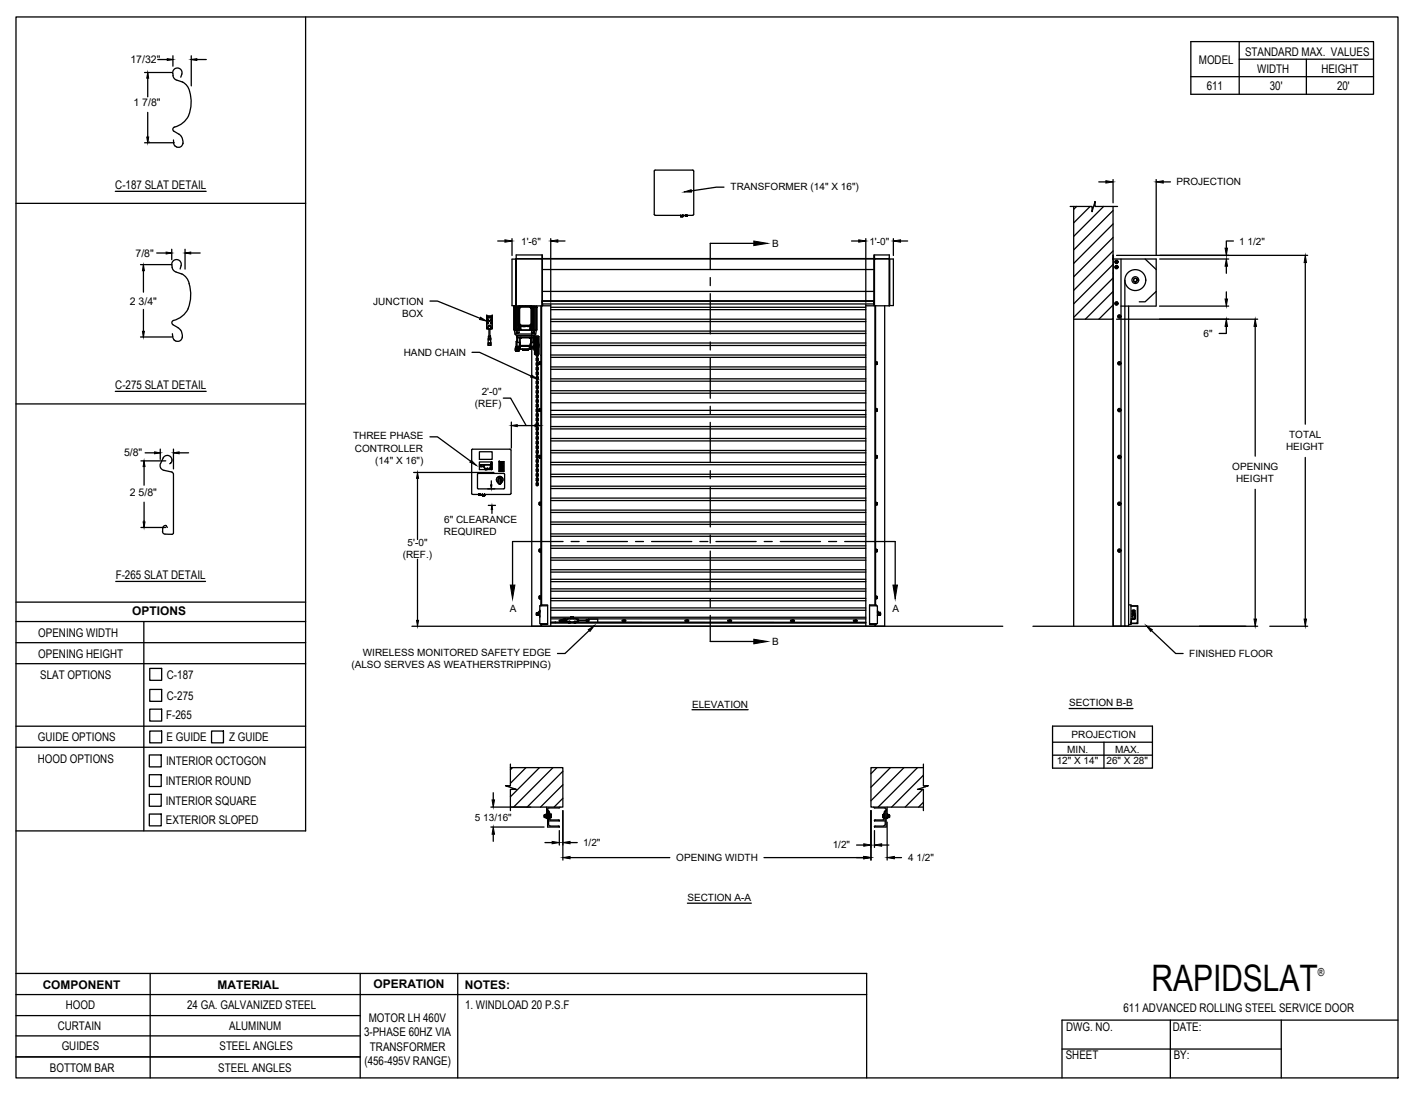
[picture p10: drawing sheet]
<svg xmlns="http://www.w3.org/2000/svg" width="279mm" height="216mm" viewBox="0 0 279 216" stroke-linecap="round" stroke-linejoin="round" font-family="sans-serif">
<!-- layer: MOTOR LH -->
<g fill="none" stroke="#000" stroke-width=".25">
<path d="M216.1 39.8h-.1M101.7 51.1v9.2M101.8 51.1h-.8v9.2h.8M101.9 51.1h4.8M106.9 51v.1M107 51v-.7h-5.1v10.1h5.1v-9.3M107 59.5h.1M107 59.3h65.6M107 51l-.3 .1M107 50.3v.7h65.4v-.7M107 59.7h.1M107 59.9h.1"/>
<path d="M107 59.6h.1M107 59.5h65.4M107 51.1v9.1M107 53.2h65.4M107 57.5h65.4M107.1 60v.3M108.7 60v63.6M129.3 42.5l-.2-.2v-8.5l.2-.2h7.5l.1 8.7-.2 .2M129.3 42.5h7.4M134.3 42.7h.4h-.4M134.3 42.7h.4M134.3 42.7h.1"/>
<path d="M134.3 42.5v.3h.4v-.3M134.7 42.7h.1M134.7 42.6l-.4 .1M135.3 42.6h.2h-.2M135.3 42.7h.2h-.2M135.3 42.6h.2M135.3 42.7h.2M135.3 42.6h.1M135.3 42.7h.1M135.3 42.5v.2M135.5 42.6h.1M135.5 42.7h.1"/>
<path d="M135.5 42.5v.2M170.8 60v63.6M172.4 51l3.1 .1v9.2M172.4 51.1h-70.6M172.4 51.1h.2v9.2M172.4 51.1v8.9h-65.4M172.4 59.8h.1M172.4 59.6h.1M172.4 59.3v1M172.6 51v-.7h2.9v10M172.6 51.1h3.7v9.2h-.8M172.6 59.5v.7"/>
<path d="M172.6 51v.1M172.8 51v.1M175.5 51.1h.1M175.6 51.1v9.2M211.2 40.7h4.3v1.1l.6-2v.9h4.4M211.9 40.7v82.9M212.4 40.7l-.5 .6M215.1 40.7l-3.2 3.3M217.8 40.7l-5.9 6M219.6 50.4h.1M219.6 53.9h.1M219.6 51.2h.1"/>
<path d="M219.6 41.6l-7.7 7.7M219.6 44.2l-7.7 7.8M219.6 46.9l-7.7 7.7M219.6 49.5l-7.7 7.8M219.6 52.2l-7.7 7.8M219.6 54.9l-7.7 7.7M219.6 57.5l-5.4 5.5M219.6 40.7v82.9M219.6 51.1h.1M219.7 51.1l-.1-.7v.8M219.7 50.4v.7M220.3 52.5l.2 .1z"/>
<path d="M220.3 52.9l.2-.1zM220.3 52.5l-.2 .1v.2l.2 .1M220.3 51.5l.2 .1zM220.3 51.9l.2-.1zM220.3 51.5l-.2 .1v.2l.2 .1M220.3 59.7l.2 .1zM220.3 59.7l-.2 .1v.2l.2 .1M220.4 59.7l-.3 .1 .1 .3 .3-.1-.1-.3M220.4 51.5l-.3 .1 .1 .3 .3-.1-.1-.3M220.4 52.5l-.3 .1 .1 .3 .3-.1-.1-.3M220.4 51.5h.1M220.4 52.5h.1"/>
<path d="M220.4 59.7h.1M220.5 52.6h.1M220.5 52.6v.2v-.1M220.5 52.8h.1M220.5 51.6h.1M220.5 51.6v.2v-.1M220.5 51.8h.1M220.5 59.8h.1M220.5 59.8v.2v-.1M221.2 51.1v72.4M222 55.3v68.3M224 55.6l.2-.1v.2h-.2z"/>
<path d="M224.4 55.2h.1M224.4 55.2v.1M224.4 55.2a.36 .36 0 0 0-.7-.1 .36 .36 0 0 0 .3 .5 .37 .37 0 0 1-.3-.5 .37 .37 0 0 1 .6-.1 .37 .37 0 0 1-.1 .6l.2-.3M224.4 55.3h.1M226 51.1l2.1 2.1M228.1 57.5l-2.1 2.1h-1.2M96 62.4v2.4l.3 .1M96.1 62.4h.1M96.1 64.7h.1M96.1 62.4h1M96.1 62.4l-.1 2.3M96.1 64.7v.2"/>
<path d="M96.1 64.8h.2l-.2 .1M96.2 62.6l.1 .1zM96.2 63.7h.1M96.2 63.8h.1M96.2 63.2h.1M96.2 62.6h.1M96.2 62.7h.1M96.3 63.8h.1M96.3 63.7h.1M96.3 63.2h.1M96.3 62.6h.1M96.3 62.7h.1"/>
<path d="M96.3 67.8h.5M96.3 62.6v.1M96.3 68.1h.1M96.3 67.7v.4h.5M96.3 68.1h.5M96.3 67.7h.5M96.3 67.1h.5M96.3 64.7v.2M96.3 67.1v.6M96.3 66.8v.2M96.4 66.8h.4M96.4 66.5h.2"/>
<path d="M96.4 66.5v.3M96.4 66.5h.1M96.4 64.9h.3M96.4 64.9h.1M96.5 64.9v1.6M96.5 64.2l-.2 .2M96.5 64.2h.2M96.6 66.5h.2M96.7 64.2l.1 .2M96.7 64.9v1.6M96.7 64.9h.1M96.8 66.5h.1"/>
<path d="M96.8 66.5v.3M96.8 66.8v.2M96.8 68.1h.1M96.8 67.7h.1M96.8 66.8h.1M96.8 67.1h.1M96.8 67.1v.6M96.8 67.7v.1M96.8 67.8h.1M96.8 64.9h.1M96.8 64.7v.2h-.5M96.8 64.4h.1"/>
<path d="M96.8 64.4h-.5v.3h-.2M96.8 64.4v.3M96.8 67.8v.3M96.8 64.7h.3M96.9 64.8h.2zM96.9 63.7h.1M96.9 63.8h.1M96.9 63.2h.1M96.9 62.6h.1M96.9 62.7h.1M97 63.8h.1M97 63.7h.1"/>
<path d="M97 63.2h.1M97 62.6h.1M97 62.7h.1M97.1 64.7h.1M97.1 62.4h.1M97.1 62.4v2.4l-.3 .1M97.1 62.4v2.3M101.4 60.7h.1M101.5 60.7h.1M101.5 65.1l.1 .8M101.5 65.2h.5M101.5 60.7v4.4"/>
<path d="M101.5 60.6h.1M101.5 60.6h.3M101.5 60.6l-.1 .1M101.6 60.3l-.1 .3M101.6 65.9h4.1M101.6 65.9l.3 .3M101.7 60.7h-.3h.3M101.7 69.2h.1M101.7 68.6h.1M101.7 68.6h.2zM101.7 69.1h.1M101.7 68.9l.2-.1v.1z"/>
<path d="M101.7 69.1l.6 .1M101.7 68.8h.1M101.7 68.8l-.1 .1 .1 .2M101.7 68.7v.1M101.7 60.7v4.4M101.7 65.1h.3M101.8 60.7h-.4v4.4h.3M101.8 68.5v.1M101.8 60.3h.1M101.8 60.3v-9.2v9.2M101.8 68.7h.1M101.8 68.7v.1"/>
<path d="M101.8 69.2h.5M101.8 68.6h.1M101.8 68.7h-.1M101.8 68.7l.1 .1M101.8 68.8h.1M101.8 68.6v.1M101.8 60.4v.2h.6M101.9 60.3h.1M101.9 69l.1 .1M101.9 68.5h.1M101.9 69v.2l-.2-.1 .2-.1M101.9 68.8l-.2 .3"/>
<path d="M101.9 68.8h.1M101.9 69.2h.1M101.9 68.7v.3M101.9 65.2h.5l.1 .5h-.6zM101.9 68.9l-.1 .1M101.9 68.6h-.1M101.9 66.2h3.5M101.9 66.2v.1h3.5v-.1M101.9 67.4v1M101.9 65.7h.1M101.9 65.7h.3M102 69.2h.1"/>
<path d="M102 65.7h.1M102 65.7h.2M102 69.2h-.1h.1M102 60.7h-.5v4.4M102 60.6v4.6h-.1M102 67.4h-.1v1.3M102 67.3v.1M102 66.5h.1M102 66.4v-.1v.2M102 66.4h.1M102 66.3v1M102 69h.1"/>
<path d="M102 69v-.5v.6M102 68.5l-.1-.1v.7M102 67.4v1M102 67.4l.1-.8h3.2l.1 .9M102 67.4l.1 .1 .5 .1M102 68.6h.1M102 68.9h.1M102 67.4h.1M102 69v.1M102 60.4v.2M102 65.7v.1M102 68.7h.1"/>
<path d="M102 68.4h.5M102 66.7h.5M102 68.3h.5M102 68.9v-.2l.1 .3M102 68.9v.1M102 69.2h.2M102 69.2h.2zM102 69.2h.3M102 60.7v4.4M102 65.2v.5M102.1 68.9v.1M102.1 69.2h.1"/>
<path d="M102.1 69.2h.1zM102.1 69h-.1M102.1 69h.1M102.1 68.6l.1 .5M102.1 68.7v.3M102.1 65.2h3.1M102.1 60.6v.1M102.1 65.1v.1M102.1 66.6v.1M102.1 69l.1 .1M102.1 68.4v.3M102.1 65.7v.1"/>
<path d="M102.1 68.4v.2M102.2 66.7v.8M102.2 69.2h.1M102.2 69.2h-.2h.2M102.2 68.4v.4zM102.2 65.7h.1M102.2 68.4h-.1M102.2 69.2h-.1h.1M102.2 68.8v.3M102.2 69h.4M102.3 69.2h.1M102.3 69h.1"/>
<path d="M102.3 69l.1 .1-.1 .1zM102.3 60.7h.1M102.3 65h.1M102.3 60.7h-.3v4.4h.3M102.3 61.6v.2M102.3 62.6v.2M102.3 63.2v.4M102.3 63.9v1.2M102.3 69h-.1M102.3 61.8v.9M102.3 61.8h.1M102.3 62.6h.1"/>
<path d="M102.3 62.8v.5M102.3 60.9v.7M102.3 60.9h.1M102.3 61.6h.1M102.3 63.5v.5M102.3 63.5h.1M102.3 64h.1M102.3 61.8v.8M102.3 60.7v.2M102.3 64.2l.2 .2M102.3 64.3v.8M102.4 69.1h.1"/>
<path d="M102.4 64l.1 .1zM102.4 60.8v3.2M102.4 69.1l-.1 .1M102.4 60.5h2.5v3.8h-2.5zM102.4 60.4h.1M102.4 60.7l.1 .1zM102.4 69v.1M102.5 69.2h-.1M102.5 64l.2 .2M102.5 68.6h-.3M102.5 68.7l.1 .1M102.5 67.7h.1"/>
<path d="M102.5 68.7h.1M102.5 66.7h.1M102.5 69l-.1 .1M102.5 67.7v.6M102.5 66.6v.1M102.5 66.7h.3M102.5 60.4l-.2 .2 .1 3.6M102.5 68.3l.1 .5M102.5 68.8h.1M102.5 60.8l.2-.2h1.9l.2 .2v3.2l-.2 .2h-1.9l-.2-.2zM102.5 64.1l.2 .1M102.5 64.3v.1"/>
<path d="M102.5 65l-.2 .1M102.5 65h.1M102.6 67.7v1.1M102.6 64.4v.7h.1v-.7M102.6 67.7h.1M102.6 67.7h-.1M102.6 66.7v.9M102.6 69h.1M102.6 66.7h.2M102.6 68.3v.5M102.6 68.2h.1M102.6 68.2v.6"/>
<path d="M102.6 68.8h.1M102.6 68.8v.2M102.6 60.6l-.1 .1M102.6 64.2h.1M102.6 67.7v1.3M102.6 66.7h.1M102.6 66.7v1.5M102.6 68.8l.1 .1h1.9M102.6 67.6l-.1 .1v1h-.3M102.6 60.5l.1 .1zM102.7 68.9h1.9M102.7 65h.1"/>
<path d="M102.7 64.2h.1M102.7 64.3h1.9M102.7 60.5h1.9M102.7 66.7h.1M102.8 64.4v.7h1.7v-.7M102.8 66.7h.1M102.8 66.7h1.7M102.8 66.6v.1M103 64.4h.8h-.8M103 68.9l.1 .1M103 60.4h.1M103.1 68.9h1.1"/>
<path d="M103.1 68.9v.2M103.1 69.1h.1M103.1 69.1h1.1M103.7 60.4h.1M103.9 64.4h.6h-.6M104.2 69.1h.1M104.2 68.9v.2M104.3 68.9l-.1 .1M104.5 66.7h.1M104.5 66.6v.1M104.5 66.7h.3M104.6 66.7h.1"/>
<path d="M104.6 68.3h.1M104.6 68.3a.25 .25 0 0 0-.2 .3 .25 .25 0 0 0 .2 .2v.1M104.6 68.3v.1M104.6 68.3v-.1h-2v.1h2M104.6 68.7h.6M104.6 68.7h.1M104.6 60.5v.1M104.6 68.9h.1M104.6 68.7l.1 .2M104.6 60.5h-1.9l-.2 .2v3.3M104.6 60.5l.1 .1M104.6 64.2v.1l.1-.1"/>
<path d="M104.6 68.6v.1M104.6 60.6h.1M104.6 64.2h.1M104.6 68.4h.1M104.6 68.2v.1M104.6 65h.1M104.6 68.4l-.1 .2 .1 .1M104.6 60.6l.2 .1M104.7 68.9h.7M104.7 67.6l-.1 .6M104.7 60.6l.1 .1M104.7 66.7h.1"/>
<path d="M104.7 66.7v.9M104.8 65h.1M104.8 60.7v.1M104.8 64.1l-.2 .1M104.8 60.4l.2 .2M104.8 60.7l.1 .1h-.1M104.8 64l.1 .1zM104.8 64.1l-.1 .1M104.8 60.4l-2.3 .1M104.8 64.3l-2.3 .1M104.8 60.4v.1M104.8 60.7h.1"/>
<path d="M104.8 66.7h-.1M104.8 66.6v.1M104.8 66.7h.5M104.8 64v.1M104.9 60.8v3.2M104.9 60.3v63.3M104.9 60.6l.1 3.6M104.9 64.2h.1M105 65.2h.3v.5h.2l-.1-.5M105 64.2l-.2 .2v.7h-.1v-.7M105 60.6h.1M105 60.7v4.4l-.2-.1"/>
<path d="M105 64.3v.8M105 65h.1M105.1 65.7h.1M105.2 65.7h.1M105.2 65.7h.2M105.2 66.6v.9h.1M105.2 67.6h-.5M105.2 60.6v.1M105.2 65.1v.1M105.2 68.4v.1M105.2 65.2h-.2l-.1 .5h.5M105.2 65.2h.3"/>
<path d="M105.2 68.4v.2M105.2 68.3l-.6 .1M105.2 68.6h-.6M105.2 68.5v.1M105.2 68.6h.1M105.2 68.6v.1M105.2 68.5h.1M105.2 68.5v.2M105.3 68.5h.1M105.3 60.7v4.4M105.3 60.4v.2h-.3M105.3 68.6h.1"/>
<path d="M105.3 60.7v4.4l-.3-.1M105.3 68.5v.1M105.3 65.7v.1M105.3 68.4v.2M105.3 68.4h-.7M105.3 66.3v.9M105.3 60.6v4.6M105.3 65.2h.5M105.3 65.2h.1M105.4 67.5l-.1 .9M105.4 67.5l-.7 .1M105.4 65.7h.1"/>
<path d="M105.4 67.6h.1M105.4 67.5h.1M105.4 67.5l.1 1.7M105.4 68.8h.1M105.4 67.4v1.5l-.1-.3M105.5 66.7h.1v2.9h-.1zM105.5 69.6l.1 .4M105.5 68.8h-.1M105.5 67.1l-.1 .4M105.5 69.7l.1 .3M105.5 60.6h.3M105.5 60.4v.2h-.2"/>
<path d="M105.6 60.7v4.4M105.6 68.5v1.1M105.6 68.1h.1M105.6 68.1v1.5M105.6 67.8l.1-1.1-.1 1.4M105.6 66.3l-.1 .4M105.6 66.3l.7 .1M105.6 66.7h.1M105.6 70h.2M105.6 66.3l-.1 .3M105.6 69.6l.1 .1M105.6 69.6v.2h.1"/>
<path d="M105.7 66.6l.1-.1v3.3M105.7 66.7h.1M105.7 69.6h.1M105.7 69.6v.1M105.7 66.6v3M105.7 68.3v.1M105.7 67.6v-.1v.2M105.7 68.9v.3v-.2M105.7 68.5h.1M105.7 68.2h.1M105.7 69.7h.1M105.7 69v.3"/>
<path d="M105.7 68h.1M105.7 67h.1M105.7 69.3h.1M105.7 66.6v.1M105.7 66.5l-.1 .2M105.7 66.6h.1M105.7 69.7l.1 .1M105.7 66.6v3.1M105.7 66.5v.2M105.7 67v.3zM105.7 65.9l-.3 .3M105.7 66.5v3.2"/>
<path d="M105.7 66.5v3.3M105.8 60.7h.1M105.8 66.5l.1 .4M105.8 68.5h.1M105.8 68.7h.1M105.8 69.6h.1M105.8 60.4v.2M105.8 68.3l.1 .2M105.8 73.8l.1 .2M105.8 69.8h.1M105.8 66.5h.1M105.8 69.9l.1 .4"/>
<path d="M105.8 68.9l.1 .5M105.8 74.5l.1 .4M105.8 75.4l.1 .4M105.8 60.6v4.6M105.8 65.2l-.1 .7M105.9 60.7v4.4M105.9 69.7h.1M105.9 68.3v.1M105.9 73.8v.1M105.9 74.5h.2M105.9 69.5v.2M105.9 68.9v.4"/>
<path d="M105.9 74.5v.3M105.9 75.4v.3M105.9 70h.2M105.9 69.4v.1M105.9 70.7v.4M105.9 69.8v.4M105.9 68.9h.1M105.9 67.9v.4M105.9 67l.1 1v-1M105.9 71.6v.5M105.9 72.5l.1 1.1v-1.1M105.9 73.5v.3"/>
<path d="M105.9 75.3h.1M105.9 76.2v.4M105.9 77.1v.4M105.9 78v.4M105.9 78.9v.5M105.9 79.8l.1 1.1v-1.1M105.9 70.6l-.1 .5 .1 .2M105.9 69.7l-.1 .2M105.9 68.7l-.1 .2M105.9 67.8l-.1 .5M105.9 66.9l-.1 .2 .1 .5M105.9 71.5l-.1 .5 .1 .2"/>
<path d="M105.9 72.4l-.1 .5 .1 .2M105.9 73.4l-.1 .4M105.9 74.3l-.1 .2M105.9 75.1l-.1 .2M105.9 76.1l-.1 .4 .1 .2M105.9 77l-.1 .5 .1 .2M105.9 77.9l-.1 .5 .1 .2M105.9 78.8l-.1 .5 .1 .2M105.9 79.7l-.1 .5 .2 .2 .2-.2v-.3l-.2-.2M105.9 69.5h.1M105.9 70.7h.1M105.9 70.2h.1"/>
<path d="M105.9 69.2h.1M105.9 67.4h.1M105.9 72.9h.1M105.9 75.7h.1M105.9 78.1h.1M106 68.3h.1l-.1 .7zM106 66.7l.1 .1-.1 .3zM106 71.1h.1l-.1 .6zM106 72h.1l-.1 .6zM106 74.7h.1l-.1 .7zM106 76.5l.1 .1-.1 .6zM106 78.4h.1l-.1 .6z"/>
<path d="M106 79.3h.1l-.1 .6zM106 60.7h-1M106 60.7h-.2h.2M106 60.7h.1M106 66.9h.1M106 69.3v.6l.1-.6M106 74.4v-.6l.1 .6M106 75.7v.6l.1-.6M106 78.1v-.7l.1 .7M106 60.7v4.4h-.7M106 70.2v.6M106 69v.2"/>
<path d="M106 67.1v.3M106 68.1v.2M106 70.6l.2 .2-.2 .5M106 69.7l.2 .2M106 68.7l.2 .2M106 67.8l.2 .5M106 66.9l.2 .5-.2 .2M106 71.5l.2 .2-.2 .5M106 72.4l.2 .2-.2 .5M106 73.4l.2 .4M106 74.3l.2 .2M106 75.1l.2 .2"/>
<path d="M106 76.1l.2 .2-.2 .4M106 77l.2 .2-.2 .5M106 77.9l.2 .2-.2 .5M106 78.8l.2 .2-.2 .5M106 70.7v.4M106 69.8v.4M106 68.9h.1M106 67.9l.1 .4M106 71.6v.5M106 73.5l.1 .3M106 75.3h.1M106 76.2v.4"/>
<path d="M106 77.1v.4M106 78v.4M106 78.9v.5M106.1 69.4v.1M106.1 66.9h.1M106.1 69.4h.1M106.1 70.2v.6M106.1 69.5h.1M106.1 69.5v.2M106.1 68.3l-.1 .1M106.1 73.8l-.1 .1M106.1 68.9l-.1 .4"/>
<path d="M106.1 74.5l-.1 .3M106.1 75.4l-.1 .3M106.1 69.7h.1M106.2 68.3l-.2 .2M106.2 73.8l-.2 .2M106.2 69.9h.1M106.2 69.8h.1M106.2 66.5l-.1 .4M106.2 66.5h.1M106.2 69.9l-.2 .4M106.2 68.9l-.2 .5M106.2 74.5l-.2 .4"/>
<path d="M106.2 75.4l-.2 .4M106.3 66.4l-.1 3.5M106.3 66.4v3.5M106.3 66.4h.1M106.3 67.7v.4v-.2M106.3 68.4v-.2v.4M106.4 71.8h.1M106.4 71.5h.1M106.4 71.5v.1M106.4 71.5h.3v-.1h-.3v.4M106.4 71.8h.3v.1h-.3zM106.4 71.4v.5"/>
<path d="M106.7 71.5v.3M106.7 71.4h.1M106.7 71.9h.1M106.7 70.1h.1M106.7 60.4v59.1M106.9 60.4v59M107 60.3h1.7M107 60.1h.1M108.7 63h62.1M108.7 79.5h62.1M108.7 77.1h62.1M108.7 77.6h62.1"/>
<path d="M108.7 74.8h62.1M108.7 75.2h62.1M108.7 72.4h62.1M108.7 72.9h62.1M108.7 70.1h62.1M108.7 70.5h62.1M108.7 67.7h62.1M108.7 68.2h62.1M108.7 65.3h62.1M108.7 65.8h62.1M108.7 63.5h62.1M108.7 60.6h62.1"/>
<path d="M108.7 61.1h62.1M170.8 60.3h4.7M172.4 60h.1M172.6 60.3v59.1M172.8 71.3v.7M172.8 60.3v59.1M172.8 71.8h.1M172.8 71.5v.4h.2M172.8 71.5l.2-.1 .1 .4M172.8 71.9h.1M172.8 71.8l.2 .1M172.8 71.5h.2l.1 .3"/>
<path d="M172.8 71.4v.1M173 71.4l.1 .5M173.1 71.9h-.1M173.1 71.8h.1M174.6 60.3v63.3M211.9 63h7.7M219.6 60.2l-2.8 2.8M219.6 62.8l-.1 .2M220.3 60.1l.2-.1zM220.5 60h.1M220.9 71.5l.2 .1zM220.9 71.9l.2-.1z"/>
<path d="M220.9 71.5l-.2 .1v.2l.2 .1M221.1 71.6v.2v-.1M221.2 60.4h6.9M222.7 60.4v63.1h-3.1v-72.4h8.5v9.3M93 88.8l.2-.2 7.6 .1v8.7l-.2 .2h-7.4l-.2-.2M93.1 88.8v8.6M94.4 96.5h5M94.4 97.7h.1M94.4 97.7h.3h-.3M94.4 97.7h.3M94.4 97.6v.1l.3 .1v-.2M94.6 89.2h2.5v1.5h-2.5z"/>
<path d="M94.6 91.2h2.5v1.5h-2.5zM94.6 91.7h2.4M94.6 91.8h.2zM94.7 91.8h.1M94.7 97.7h.1M95.2 97.7h.1M95.2 97.8h.1M95.2 97.7h.4h-.4M95.2 97.8h.4h-.4M95.2 97.8h.4M95.2 97.6v.3h.4v-.3M95.2 97.7h.4"/>
<path d="M95.3 92l.1 .1zM95.5 91.8h1.2v.8h-1.1zM95.6 91.8h.1M95.6 97.7h.1M95.6 97.8h.1M95.7 92.6h.4M95.7 92.6h.1M95.7 92.6v.1M95.8 92.6h.1M95.8 92.7h.1M95.8 92.6v.1M95.9 92.7h.1"/>
<path d="M95.9 92.6h.1M95.9 92.6v.1M96 92.6h.1M96 92.6v.1M96.1 92.7h.1M96.1 92.6v.1M96.1 92.6h.1M96.1 92.6h-.4h.4M96.2 92.6h.1M96.3 92.6h.1M96.7 92.6h.1M96.8 91.5h.2"/>
<path d="M96.8 92.4h.2M96.8 92.4h.1M97 91.2v1.5M97 91.5h-.2M97 91.5h.1M97 92.4h.1M97 91.2v1.5v-1.5M98.3 95.2l.3 .4M98.3 95.2a.65 .65 0 0 1-.2-.9 .65 .65 0 0 1 1 0 .65 .65 0 0 1-.2 .9M98.3 94.8v.5M98.3 95.2l.3 .3M98.5 94.4l-.2 .4"/>
<path d="M98.5 94.3l-.2 .5M98.5 94.4h.1M98.5 94.4h.3v1h-.3zM98.5 91.1v1.9h.9M98.5 94.4h.2M98.5 91.1h.1M98.5 91.1h.9M98.6 95.5v.1M98.7 94.4h.1M98.8 94.4l.1 .4M98.8 94.4h-.3M98.8 94.2h-.3"/>
<path d="M98.8 94.4h.1M98.8 94.3v.1M98.8 92.7h.1M98.9 92.1h.1M98.8 91.5h.1M98.8 91.4h.1M98.8 92.6v.1M98.8 91.4v.1M98.9 92v.1M98.9 92h.1M98.9 92.7h.1M98.9 92.6l-.1 .1"/>
<path d="M98.9 92.6v.1M98.9 95.2l-.3 .3M98.9 91.5h.1M98.9 91.4h.1M98.9 92.7h-.1M98.9 91.4v.1M98.9 95.2l-.3 .4M99 92.7h.1M99 94.8v.5M99 91.5h.1M99 91.4v.1M99 92.1h.1"/>
<path d="M99.1 91.5h.1M99 91.4h.1M99 92v.1M99.4 91.1h.1M99.4 91.1v1.9M99.4 93.4l.2 .2-.1 2.7-.1 .2M99.4 93.4l-5.1 .1-.1 2.8 .2 .2M105.8 81.1l.1 .2M105.8 83.8l.1 .2M105.8 85.7l.1 .1M105.8 92l.1 .2M105.8 81.8l.1 .4"/>
<path d="M105.8 82.7l.1 .4M105.8 84.5l.1 .4M105.8 90l.1 .4M105.8 90.8l.1 .5M105.8 92.7v.2l.2 .2h.1l.1-.4M105.9 81.1v.1M105.9 83.8v.1M105.9 84.5h.2M105.9 85.7h.1M105.9 92v.1M105.9 92.7h.2M105.9 81.8v.3"/>
<path d="M105.9 82.7v.3M105.9 84.5l.1 .9 .1-.9M105.9 90v.3M105.9 90.8v.4M105.9 92.7v.3M105.9 80.8v.3M105.9 81.7v.1M105.9 82.6h.1M105.9 83.5v.3M105.9 85.3v.4M105.9 86.6v-.4h.1v.4M105.9 87.1v.5"/>
<path d="M105.9 88.1v.4M105.9 89v.4M105.9 89.9h.1M105.9 90.8h.1M105.9 91.7v.3M105.9 93.9v-.4h.1v.4M105.9 94.4v.4M105.9 95.3l.1 .5v-.5M105.9 80.7l-.1 .4M105.9 81.6l-.1 .2M105.9 82.5l-.1 .1M105.9 83.4l-.1 .4"/>
<path d="M105.9 84.3l-.1 .2M105.9 85.2l-.1 .5M105.9 86.1l-.1 .5 .2 .2 .2-.2v-.3l-.2-.2M105.9 87l-.1 .5 .1 .2M105.9 87.9l-.1 .5 .1 .2M105.9 88.8l-.1 .5 .1 .2M105.9 89.8l-.1 .1M105.9 90.6l-.1 .2M105.9 91.6l-.1 .4M105.9 92.5l-.1 .2M105.9 93.4l-.1 .5 .1 .2M105.9 94.3l-.1 .5 .1 .2"/>
<path d="M105.9 95.2l-.1 .5 .2 .2 .2-.2v-.3l-.2-.2M105.9 80.2h.1M105.9 83.5h.1M105.9 82.9h.1M105.9 84.8h.1M105.9 87.2h.1M105.9 86.6h.1M105.9 91.7h.1M105.9 91.1h.1M105.9 93h.1M105.9 95.4h.1M106 81.1l.1 .1-.1 .6z"/>
<path d="M106 82h.1l-.1 .7zM106 87.5h.1l-.1 .6zM106 88.4h.1l-.1 .6zM106 89.3h.1l-.1 .7zM106 90.2h.1l-.1 .7zM106 93.8l.1 .1-.1 .6zM106 84.4v-.6l.1 .6M106 86.3v-.7l.1 .7M106 92.6v-.6l.1 .6M106 95.4v-.7l.1 .7M106 83v.5M106 86.6v.6"/>
<path d="M106 91.1v.6M106 93v.6M106 83.1h.1M106 80.7l.2 .4M106 81.6l.2 .2M106 82.5l.2 .1M106 83.4l.2 .4M106 84.3l.2 .2M106 85.2l.2 .5M106 87l.2 .2-.2 .5M106 87.9l.2 .2-.2 .5M106 88.8l.2 .2-.2 .5"/>
<path d="M106 89.8l.2 .1M106 90.6l.2 .2M106 91.6l.2 .4M106 92.5l.2 .2M106 93.4l.2 .2-.2 .5M106 94.3l.2 .2-.2 .5M106 80.8l.1 .3M106 81.7l.1 .1M106 82.6h.1M106 83.5l.1 .3M106 85.3l.1 .4M106 87.1v.5"/>
<path d="M106 88.1v.4M106 89v.4M106 89.9h.1M106 90.8h.1M106 91.7l.1 .3M106 94.4v.4M106.1 83v.5M106.1 86.6v.6M106.1 91.1v.6M106.1 93v.6M106.1 81.1l-.1 .1M106.1 83.8l-.1 .1"/>
<path d="M106.1 85.7h-.1M106.1 92l-.1 .1M106.1 81.8l-.1 .3M106.1 82.7l-.1 .3M106.1 90l-.1 .3M106.1 90.8l-.1 .4M106.1 92.7l-.1 .3M106.2 81.1l-.2 .2M106.2 83.8l-.2 .2M106.2 85.7l-.2 .1M106.2 92l-.2 .2M106.2 81.8l-.2 .4"/>
<path d="M106.2 82.7l-.2 .4M106.2 84.5l-.2 .4M106.2 90l-.2 .4M106.2 90.8l-.2 .5M106.4 90.3h.1M106.4 90h.1M106.4 99.5h.1M106.4 99.3h.1M106.4 81h.1M106.4 80.8h.1M106.4 90.4h.3M106.4 90v.1"/>
<path d="M106.4 90.4h.1M106.4 99.3h.3v.2h-.3zM106.4 99.3v-.2h.3v.2M106.4 99.5v.2h.3M106.4 81h.3v.2h-.3zM106.4 80.6h.3v.2h-.3zM106.4 80.8v.2M106.4 90h.3v-.1h-.3v.5M106.4 90.3h.3v.1M106.4 99.1v.6M106.4 80.6v.6M106.4 89.9v.5"/>
<path d="M106.7 99.5v.2M106.7 80.8v.2M106.7 90v.3M106.7 99.1v.1M106.7 80.6v.1M106.7 89.9h.1M106.7 99.1h.1M106.7 99.7h.1M106.7 80.6h.1M106.7 81.2h.1M106.7 90.4h.1M106.7 99.6v.1"/>
<path d="M106.7 81.1v.1M108.7 98.3h62.1M108.7 98.8h62.1M108.7 95.9h62.1M108.7 96.4h62.1M108.7 93.6h62.1M108.7 94.1h62.1M108.7 91.2h62.1M108.7 91.7h62.1M108.7 88.9h62.1M108.7 89.4h62.1M108.7 86.5h62.1"/>
<path d="M108.7 87h62.1M108.7 84.2h62.1M108.7 84.6h62.1M108.7 81.8h62.1M108.7 82.3h62.1M108.7 81h62.1M172.8 99.1v.6M172.8 80.6v.6M172.8 89.8v.7M172.8 99.5h.1M172.8 99.6h.2M172.8 90.3h.1"/>
<path d="M172.8 90v.3M172.8 90.3l.2 .1M172.8 90l.2-.1 .1 .4M172.8 81h.1M172.8 81.1h.2M172.8 99.6h.1M172.8 90.4h.1M172.8 81.1h.1M172.8 99.5l.2 .1M172.8 99.3h.2l.1 .2M172.8 90h.2v.3M172.8 81l.2 .1"/>
<path d="M172.8 80.8h.2l.1 .2M172.8 99.2h.1M172.8 89.9v.1M172.8 80.7h.1M173 89.9l.1 .5M173 99.2h.1M173 80.7h.1M173.1 80.7l-.1 .4M173.1 99.2l-.1 .4M173.1 90.4h-.1M173.1 90.3h.1M173.1 99.5l-.1-.3h-.2v.4"/>
<path d="M173.1 81l-.1-.3h-.2v.4M173.1 99.5h.1M173.1 81h.1M220.9 90l.2 .1zM220.9 90.4l.2-.1zM220.9 90l-.2 .1v.2l.2 .1M220.9 99.2l.2 .1zM220.9 99.7l.2-.2zM220.9 99.2l-.2 .1v.2l.2 .2M220.9 80.7l.2 .1zM220.9 81.2l.2-.1zM220.9 80.7l-.2 .1v.3l.2 .1"/>
<path d="M221.1 90.1v.2v-.1M221.1 99.3v.2v-.1M221.1 80.8v.3v-.2M106.4 108.8h.1M106.4 118h.1M106.4 117.8h.1M106.4 108.5h.1M106.4 117.7v.3M106.4 117.7h.3l-.3 .1M106.4 108.9h.3M106.4 108.5v.1M106.4 117.7v.5"/>
<path d="M106.4 108.9h.1M106.4 118h.3v.2h-.3zM106.4 108.4h.3v.1h-.3zM106.4 108.5v.4M106.4 108.8h.3v.1M106.4 117.6v.1M106.4 108.4v.5M106.7 117.8v.2M106.7 108.5v.3M106.7 117.6v.1M106.7 108.4h.1M106.7 108.9h.1"/>
<path d="M106.7 117.6h.1M106.7 118.2h.1M106.7 118.1v.1M106.8 119.5v-.1h1.3v3.8h-1.3v-.1M108.1 119.5h-1.6v3.6h1.6M108.7 120h62.1M108.7 118.1h62.1M108.7 118.6h62.1M108.7 116.2h62.1M108.7 116.7h62.1M108.7 114.3h62.1M108.7 114.8h62.1"/>
<path d="M108.7 112.4h62.1M108.7 112.9h62.1M108.7 110.1h62.1M108.7 110.6h62.1M108.7 107.7h62.1M108.7 108.2h62.1M108.7 105.4h62.1M108.7 105.8h62.1M108.7 103h62.1M108.7 103.5h62.1M108.7 100.7h62.1M108.7 101.1h62.1"/>
<path d="M171.6 119.5h1.5v3.6h-1.5M172.8 108.3v.7M172.8 117.6v.6M172.8 118h.1M172.8 118.1h.2M172.8 108.8h.1M172.8 108.5v.3M172.8 108.8l.2 .1M172.8 108.5l.2-.1 .1 .4M172.8 118.1h.1M172.8 108.9h.1M172.8 118l.2 .1"/>
<path d="M172.8 117.8h.2l.1 .2M172.8 108.5h.2v.3M172.8 117.7h.1M172.8 108.4v.1M172.9 119.5v-.1h-1.3v3.8h1.3v-.1M173 117.7h.1M173 108.4l.1 .5M173.1 117.7l-.1 .4M173.1 108.9h-.1M173.1 108.8h.1M173.1 118l-.1-.3h-.2v.4M173.1 118h.1"/>
<path d="M220.9 108.4l.2 .2zM220.9 108.9l.2-.1zM220.9 108.4l-.2 .2v.2l.2 .1M221.1 108.6v.2v-.1M222.7 119.4h.5v3.8h-.5M223.2 119.5h1.3v3.6h-1.3M223.2 119.6h1.2v3.4h-1.2M81.3 123.6h116.6M105.8 121v.3M105.8 121.3l.1 .1M105.9 120.9l-.1 .1M105.9 120.9h.1"/>
<path d="M105.9 121.2h.3M105.9 120.9h.3v.5h-.3zM106.2 121.3h.1M106.2 121h.1M106.2 121v.2M106.2 121v.3M106.2 121.2v.1M106.2 121.1v.2M106.2 121.2l.1 .1M106.2 121v.1M106.3 120.9h.1v.5h-.1zM106.3 121.2h.1"/>
<path d="M106.4 121h.1M106.4 121.4h.1M106.4 120.9l.1 .1M106.4 120.8h.1M106.4 120.8l-.1 .1M106.5 121v.1M106.5 120.6h-.1v.8h.1M106.5 121.3v.5M106.5 121.3h.1M106.5 120.6h.1M106.5 120.8h.1M106.5 120.5v.1"/>
<path d="M106.5 121.8h.1M106.5 120.6v.4M106.7 123.1v.5M106.9 123.2v.4M108.7 120.4h62.1M108.7 122.1h62.1M108.7 122.8h62.1M108.7 122.9h62.1M108.7 121.8h62.1M109.6 122.7v.2M110.6 122.4l-.3 .1 .3 .1M110.7 122.4h.2v.3l-.3-.2z"/>
<path d="M111 122.4h.1M111 122.4v.2M111.1 122.2v.5M111.1 122.2h.3v.5h-.3M111.1 122.7h.1M111.1 122.4h.3M111.1 122.2h.1M111.4 122.6h.1M111.4 122.3h.1M111.4 122.3v.3M111.4 122.3v.1M111.4 122.4v.2"/>
<path d="M111.4 122.4l.1 .2M111.4 122.3l.2 .1M111.4 122.6v-.3l.1 .3M111.5 122.2h.1v.5h-.1zM111.5 122.6h.1M111.6 122.7h.1M111.6 122.2v.5M111.6 122.3h.1M111.6 122.6h.1M111.7 122.7h.2M111.9 122.3l.3-.2a.33 .33 0 0 0-.4 .3 .33 .33 0 0 0 .4 .4 .33 .33 0 0 1-.4-.2 .33 .33 0 0 1 .1-.3zM111.9 122.2h-.3v.5"/>
<path d="M112.2 122.1h1.4M112.2 122.7l.3 .1M112.2 122.9h.1M112.2 122.7l.2 .1M112.2 122.6h.3M112.2 122.6h.1M112.2 122.7v.1M112.2 123h.1M112.4 122.6l.1 .1-.1-.1-.2 .1M112.4 122.9l-.2 .1 .3-.1M112.5 122.9h.1M112.5 122.9l-.1 .1"/>
<path d="M112.5 123h-.3M112.6 121.7v.4M112.6 121.7h.5l.1 .4M113.3 122.9h.1M113.3 122.7l.3-.1-.1 .2M113.3 122.6h.3M113.3 122.7l.3 .1M113.3 122.7v.1M113.3 123h.1M113.5 122.6l-.2 .1M113.5 122.9l-.2 .1 .3-.1M113.6 122.9h.1"/>
<path d="M113.6 122.9l-.1 .1M113.6 123h-.3M113.6 122.7h.1M113.6 122.1a.33 .33 0 0 1 .3 .3 .33 .33 0 0 1-.3 .4M113.6 122.1a.35 .35 0 0 1 .3 .3 .35 .35 0 0 1-.3 .4M113.8 122.2h.3v.5M114.1 122.7h-.3M114.1 122.3v.3M114.1 122.6h.1M114.1 122.7h.1M114.2 122.6h-.1M114.2 122.4h1.4"/>
<path d="M114.2 122.5h1.4M115.7 122.4l-.1 .1 .2-.1v.1l-.1-.1M115.7 122.4h.1M115.7 122.5h.1M115.8 122.4l.1 .2zM115.8 122.5h.1M115.8 122.4h.1M115.8 122.4v.2v-.2M115.9 122.4h.1M115.9 122.5h.1M115.9 122.4l.1 .2M116 122.3v.1"/>
<path d="M116 122.3v.3M116 122.3h.1M116 122.6h.1M116.1 122.4h.1M116.1 122.5h.1M116.1 122.3v.3v-.3M116.1 122.3v.3M116.1 122.8v-.6h1.8v.6M116.1 122.6h.1M116.1 122.3h.1M123 122.4l-.3 .1 .3 .1M123.1 122.4h.2v.3l-.3-.2z"/>
<path d="M123.4 122.4l.1 .1-.1 .1M135.4 122.4l-.3 .1 .3 .1M135.5 122.4h.2v.3l-.3-.2zM135.8 122.4l.1 .1-.1 .1M135.8 122.6h.1M143.9 122.4l-.3 .1 .2 .1M144 122.4l.2 .1-.1 .2-.2-.2zM144.2 122.4l.2 .1-.2 .1M144.2 122.6h.1M156.1 122.4l-.1 .1 .1 .1M156.1 122.4h.2M156.1 122.6h.2"/>
<path d="M156.4 122.4h.1v.3l-.2-.2zM156.7 122.4l.1 .1-.1 .1M168.7 122.4l-.3 .1 .3 .1M168.8 122.4l.2 .1-.1 .2-.2-.2zM169 122.4l.1 .1-.1 .1M172.6 123.2v.4M172.8 123.2v.4M173.1 120.8h.1M173.1 120.6v.8M173.2 120.8v.6h.1v-.5l-.2 .1M173.2 121.4h.1M173.2 121.2h.1"/>
<path d="M173.3 121l.1 .2M173.3 121.2l.1 .1M173.3 121.3h.1M173.3 121v.2M173.4 121v.3M173.4 121.3h.1M173.4 121h.1M173.4 121.3v-.3v.3M173.4 121.2h.3M173.6 120.9h.1M173.6 120.9l.1 .5M173.6 120.9h-.2v.5h.3"/>
<path d="M173.7 120.9l.1 .1M173.7 121.4h.1M173.8 121v.3M173.8 121.3l-.1 .1M203.8 123.6h42M223.2 122.9h.1M223.2 122.1h.7M223.2 122.8l-.1 .1M223.4 120.5v.6l.1-.6 .1 .1M223.4 121.2v.6h.5v-.4h-.4M223.4 121.6v.1M223.4 120.5h.5"/>
<path d="M223.4 121.2l.1 .1M223.4 120.5v.3h.5v-.3M223.4 121.2l.1 .2M223.4 120.5v.1M223.5 121.3l-.1 .5M223.5 120.8v.2M223.5 120.5h.3M223.5 120.9l-.1 .3M223.6 121.4h-.1M223.6 121.4h.1M223.6 120.6l.2-.1 .1 .5M223.6 120.9h.1"/>
<path d="M223.6 120.6v.3M223.7 121.3h-.1M223.7 120.6l.1 .3M223.8 120.9l-.2 .1M223.8 120.9l.1 .3M223.8 120.9v.1M223.8 122.2h-.5l-.1 .6M223.9 121.3v.1M223.9 121.2l-.1 .2h-.3M223.9 122.1h-.5M223.9 122.1h.1M223.9 120.5v.1"/>
<path d="M223.9 122.1l-.1 .1M223.9 120.9v1.2M223.9 120.5v.6l-.1-.1M223.9 121.2v.9M223.9 120.8h.1M223.9 121.2l-.1 .2M224 121.6h.1M224 121.8h.1M224 121.7h.1M224 121.6v.1M100.2 155.1l-.1 .1M100.7 151.5h10.4v7.8h-10.4"/>
<path d="M100.7 150.8v4.3h-1l2.2 .7h-1.2v4.2M101.1 151.5l-.4 .4M103.8 151.5l-3.1 3.1M106.4 151.5l-5.7 5.7M107.9 159.3l-.1 2.2 .1-.9M108 160l.2 .2M108.1 160h.1M108.1 159.7v3.5h2.3M109.1 151.5l-7.8 7.8M110.5 159.3l-.2 .1h-2l-.3 .3M111.1 152.2l-7.1 7.1M111.1 154.9l-4.4 4.4"/>
<path d="M111.1 157.5l-1.8 1.8M172.4 159.3l.2 .1h2l.3 .3v3.5h-2.3M173 151.5l-1.1 1.2M174.8 160l-.1 .2M174.9 160h.1M175 159.3l.1 2.2-.1-.9M175.7 151.5l-3.8 3.9M178.4 151.5l-6.5 6.5M181 151.5l-7.7 7.8M182.1 155.8l-3.5 3.5M182.2 151.5h-10.3v7.8h10.3M182.2 150.8v4.3h1l-2.2 .7h1.2v4.2"/>
<path d="M182.2 153l-6.3 6.3M182.2 158.3l-.9 1M182.8 155.1l-.2 .2M107.4 161.2h.1M107.4 160.9h.1M107.4 160.9v.3M107.5 161.1v.2M107.5 160.8v.2M107.5 161.1h.3M107.7 160.8v.5M107.8 160.8h-.4v.5h.4M108 161.3l-.1 .2"/>
<path d="M108.1 161.5h.1M108.2 160.1l.2 .2M108.2 160.1h.1M108.2 160.1v2.6l.4 .3M108.2 162h2.2M108.4 161.6l.3 .2h1.5l.1 .2M108.4 160.6l.1 .2M108.4 160.3v1.3M108.4 160.8h.3M108.4 161.4h.3M108.5 160.7v.2M108.5 161.3h.1"/>
<path d="M108.5 161v.3h-.1M108.5 160.8l.1 .6-.2 .1M108.6 163h1.6l.1 .2M108.6 160.9l-.2 .1M108.7 160.7v.2M108.7 161.3h.1M108.7 161v.3h-.1M108.7 160.8h.1M108.7 161.4h.1M108.7 160.8v.6M108.8 160.9l-.2 .1M110.4 162h.1"/>
<path d="M110.4 163.2h.1M172.6 162h.1M172.6 163.2h.1M172.6 162h2.1M174.2 160.9l.1 .1M174.2 161.3h.1M174.2 160.7v.2M174.2 161v.3h.2M174.2 160.8v.5l.3 .1M174.2 160.8h.3M174.3 163h-1.6l-.1 .2M174.3 160.9l.2 .1"/>
<path d="M174.4 161v.3h.1M174.4 160.8h.1M174.4 161.4h.1M174.4 160.8v.6M174.4 160.7l-.1 .2M174.4 161.4l.1 .1M174.5 160.6l-.1 .2M174.5 160.3v1.3M174.5 161.6l-.3 .2h-1.5l-.1 .2M174.7 160.1l-.2 .2M174.7 160.1h.1M174.7 160.1v2.6l-.4 .3"/>
<path d="M174.9 161.5h.1M174.9 161.3l.1 .2M175.1 160.8h.4v.5h-.4M175.2 160.8l-.1 .2M175.2 161.1l-.1 .2M175.2 161.1h.2M175.4 161.1v.2M175.4 160.8v.2M175.5 161.2h.1M175.5 160.9h.1M175.5 160.9v.3"/>
<circle cx="220.3" cy="52.7" r=".33"/>
<circle cx="220.3" cy="51.7" r=".33"/>
<circle cx="220.3" cy="59.9" r=".33"/>
<circle cx="220.3" cy="52.7" r=".2"/>
<circle cx="220.3" cy="59.9" r=".2"/>
<circle cx="220.3" cy="51.7" r=".2"/>
<circle cx="220.3" cy="52.7" r=".12"/>
<circle cx="220.3" cy="51.7" r=".12"/>
<circle cx="220.3" cy="59.9" r=".12"/>
<circle cx="220.3" cy="51.7" r=".14"/>
<circle cx="220.3" cy="52.7" r=".14"/>
<circle cx="220.3" cy="59.9" r=".14"/>
<circle cx="224" cy="55.3" r="2.06"/>
<circle cx="224" cy="55.3" r=".67"/>
<circle cx="96.2" cy="63.2" r=".12"/>
<circle cx="96.2" cy="63.8" r=".12"/>
<circle cx="96.2" cy="62.6" r=".12"/>
<circle cx="96.2" cy="63.8" r=".07"/>
<circle cx="96.2" cy="63.2" r=".07"/>
<circle cx="96.2" cy="63.2" r=".14"/>
<circle cx="96.2" cy="63.8" r=".14"/>
<circle cx="96.2" cy="62.6" r=".14"/>
<circle cx="96.6" cy="62.6" r=".07"/>
<circle cx="96.6" cy="63.3" r=".07"/>
<circle cx="96.6" cy="63.3" r=".05"/>
<circle cx="96.6" cy="62.6" r=".05"/>
<circle cx="96.9" cy="62.6" r=".12"/>
<circle cx="96.9" cy="63.8" r=".12"/>
<circle cx="96.9" cy="63.2" r=".12"/>
<circle cx="96.9" cy="63.2" r=".07"/>
<circle cx="96.9" cy="63.8" r=".07"/>
<circle cx="96.9" cy="62.6" r=".07"/>
<circle cx="220.9" cy="62.5" r=".33"/>
<circle cx="220.9" cy="71.7" r=".33"/>
<circle cx="220.9" cy="71.7" r=".2"/>
<circle cx="220.9" cy="62.5" r=".2"/>
<circle cx="220.9" cy="71.7" r=".12"/>
<circle cx="220.9" cy="62.5" r=".14"/>
<circle cx="94.7" cy="92" r=".1"/>
<circle cx="94.7" cy="92" r=".09"/>
<circle cx="95" cy="92" r=".1"/>
<circle cx="95" cy="92" r=".09"/>
<circle cx="95.4" cy="92" r=".1"/>
<circle cx="96.9" cy="91.5" r=".07"/>
<circle cx="96.9" cy="92.4" r=".07"/>
<circle cx="98.9" cy="92.1" r=".29"/>
<circle cx="98.9" cy="92.7" r=".29"/>
<circle cx="98.9" cy="91.5" r=".29"/>
<circle cx="98.9" cy="91.5" r=".22"/>
<circle cx="98.9" cy="92.1" r=".22"/>
<circle cx="98.9" cy="92.7" r=".22"/>
<circle cx="220.9" cy="90.2" r=".33"/>
<circle cx="220.9" cy="80.9" r=".33"/>
<circle cx="220.9" cy="99.4" r=".33"/>
<circle cx="220.9" cy="90.2" r=".2"/>
<circle cx="220.9" cy="80.9" r=".2"/>
<circle cx="220.9" cy="99.4" r=".2"/>
<circle cx="220.9" cy="80.9" r=".12"/>
<circle cx="220.9" cy="90.2" r=".12"/>
<circle cx="220.9" cy="99.4" r=".12"/>
<circle cx="220.9" cy="108.7" r=".33"/>
<circle cx="220.9" cy="108.7" r=".2"/>
<circle cx="220.9" cy="108.7" r=".12"/>
<circle cx="110.8" cy="122.5" r=".2"/>
<circle cx="110.8" cy="122.5" r=".14"/>
<circle cx="110.8" cy="122.5" r=".1"/>
<circle cx="123.2" cy="122.5" r=".2"/>
<circle cx="123.2" cy="122.5" r=".14"/>
<circle cx="123.2" cy="122.5" r=".1"/>
<circle cx="135.6" cy="122.5" r=".2"/>
<circle cx="135.6" cy="122.5" r=".14"/>
<circle cx="135.6" cy="122.5" r=".1"/>
<circle cx="144" cy="122.5" r=".2"/>
<circle cx="144" cy="122.5" r=".14"/>
<circle cx="144" cy="122.5" r=".1"/>
<circle cx="156.4" cy="122.5" r=".2"/>
<circle cx="156.4" cy="122.5" r=".14"/>
<circle cx="156.4" cy="122.5" r=".1"/>
<circle cx="168.8" cy="122.5" r=".2"/>
<circle cx="168.8" cy="122.5" r=".14"/>
<circle cx="168.8" cy="122.5" r=".1"/>
<circle cx="223.7" cy="121.2" r=".12"/>
<circle cx="223.7" cy="121.2" r=".24"/>
</g>
<!-- layer: ANNOTATIONS -->
<g fill="none" stroke="#000" stroke-width=".25">
<path d="M28.5 14.3h5.4M29.1 14.3v4.8M31.1 11.7h3M34.1 11v2.1M37.7 11v6M37.7 11.7h3M28.5 28.2h5.9M29.1 22.2v6M142.9 36.9h-1.5l-5 .8M216.8 35.9h1.4M219.6 35.4v4.6M228.1 35.4v15"/>
<path d="M229.5 35.9h1.4M27.7 52.2h6.2M28.3 52.2v5.5M30.9 49.9h3M33.9 49.2v2M36.5 49.2v3.9M36.5 49.9h3M84.8 59.4h1.5l8.4 3.4M98.2 47.6h1.4M101 47.1v3.3M108.7 47.1v12.5M110.1 47.6h1.4"/>
<path d="M168 47.6h1.4M170.8 47.1v12.5M176.3 47.1v3.3M177.7 47.6h1.4M220.3 50.4h37.7M228.8 51.1h13.6M242 52.5v1.4M242 57.6v1.4M243.4 47.6h-1.4v1.4M257.6 51.8v31.9M27.7 66.5h6.2M28.3 61.1v5.4"/>
<path d="M93.1 69.5h1.5l10.2 4.7M99.3 78.6h1.5l3 5.4M220.3 63h27.9M228.8 60.4h13.6M242 64.4v1.4h-1.4M247.7 64.4v25.6M27.8 91h4.9M28.4 91v4.8M28.4 99.1v5M28.6 89.4h3M31.6 88.6v2.1M34.2 88.6v3.9"/>
<path d="M34.2 89.4h3M81.6 93.2h15.9M82.4 94.4v12.1M84.8 86.2h1.5l6.6 4.8M96.2 96.5h1.4M96.4 99.7h1.4M96.9 94.9v.8M100.9 83.3v5.1M102.1 84h3.5M247.7 96.6v25.6M257.6 90.3v31.9M27.8 104.1h4.9"/>
<path d="M82.4 110.4v12M97.1 100.5v.8M116.2 124.4l-4.7 4.6h-1.5M210.9 139.8h12.7M227.2 124.4l4.8 4.6h1.4M236.7 123.6h11.5M250.5 123.6h7.5M96.9 159.3h7.8M97.3 156.4v1.5M111.1 160v9.7M136.5 140.1h11.1M171.9 160v9.7"/>
<path d="M207.7 143.3h19.7v8.3h-19.7zM207.7 146.5h19.7M207.7 149h19.7M217.8 146.5v5.1M96.9 163.2h10.5M97.3 164.6v1.4M107.5 166.3h1.4M110.4 163.9v2.9M112.5 166.3h1.4M112.5 169.2h19.7M135.6 178.2h12.7M150.7 169.2h19.7"/>
<path d="M169 166.8h1.4M172.6 163.9v3.3M174 166.8h1.4M175 162.2v7.5M176.5 169.2h1.4"/>
</g>
<g fill="#000" stroke="#000" stroke-width=".2">
<path d="M29.1 14.3l.2 1.1h-.3zM33 11.6l1.1 .1-1.1 .2zM37.7 11.7l1.1-.1v.3zM29 27.1h.3l-.2 1.1zM135 37.9l1.4-.5v.5zM218.2 35.7l1.4 .2-1.4 .2zM228.1 35.9l1.4-.2v.4zM28.3 52.3l.2 1.1h-.4zM32.8 49.7l1.1 .2-1.1 .2zM36.5 49.9l1.1-.2v.4zM99.6 47.3l1.4 .3-1.4 .2zM108.7 47.6l1.4-.3v.5z"/>
<path d="M169.4 47.3l1.4 .3-1.4 .2zM176.3 47.6l1.4-.3v.5zM241.7 59h.5l-.2 1.4zM242 51.1l.2 1.4h-.5zM241.7 49h.5l-.2 1.4zM257.6 50.4l.2 1.4h-.5zM28.1 65.4h.4l-.2 1.1zM94.8 62.6l1.2 .8-1.4-.3zM104.9 74l1.2 .8-1.4-.4zM242 63l.2 1.4h-.5zM247.7 63l.2 1.4h-.5zM28.4 91l.2 1.1h-.4z"/>
<path d="M30.5 89.2l1.1 .2-1.1 .2zM34.2 89.4l1.1-.2v.4zM82.4 93.2l.2 1.2h-.4zM93 90.8l1 1-1.3-.6zM96.8 95.7h.3l-.2 .8zM100.9 84l1.2-.2v.4zM105.6 83.8l1.1 .2-1.1 .2zM28.2 103h.4l-.2 1.1zM97.1 99.7l.1 .8h-.3zM82.2 122.4h.4l-.2 1.2zM116.1 124.3l1.2-.8-.9 1.1zM226.2 123.5l1.2 .8-.3 .3z"/>
<path d="M247.4 122.2h.5l-.2 1.4zM257.3 122.2h.5l-.2 1.4zM97.1 157.9h.5l-.3 1.4zM97.3 163.2l.3 1.4h-.5zM108.9 166.1l1.5 .2-1.5 .2zM111.1 166.3l1.4-.2v.4zM111.1 169.2l1.4-.2v.5zM170.4 166.5l1.5 .3-1.5 .2zM170.4 169l1.5 .2-1.5 .3zM172.6 166.8l1.4-.3v.5zM175 169.2l1.5-.2v.5z"/>
</g>
<!-- layer: SECTION CUTS -->
<g fill="none" stroke="#000" stroke-width=".25">
<path d="M140.1 54.8v1.6M140.1 58v7.9M148.7 48h-8.6v5.2M140.1 67.5v1.6M140.1 70.7v7.9M140.1 80.2v1.6M140.1 83.4v7.9M140.1 92.9v1.6M140.1 96.1v7.9M111.1 106.9h-10v8.6M112.7 106.9h1.6M115.9 106.9h7.9"/>
<path d="M125.4 106.9h1.6M128.6 106.9h7.9M138.1 106.9h1.6M140.1 105.6v1.6M140.1 108.8v7.9M140.1 118.3v1.6M141.3 106.9h7.9M150.8 106.9h1.6M154 106.9h7.9M163.5 106.9h1.6M166.7 106.9h9.9v8.6M140.1 121.5v5.1h8.6"/>
</g>
<path d="M148.7 47.6l2.7 .4-2.7 .5zM100.7 115.5h.9l-.5 2.7zM176.2 115.5h.9l-.5 2.7zM148.7 126.2l2.7 .4-2.7 .5z" fill="#000" stroke="#000" stroke-width=".2"/>
<!-- layer: ANNOTATIONS -->
<path d="M29.1 27h.1M29.4 28.2h.1M28.3 66.5h.1M33.7 91.5h.1M28.4 104.1h.1M28.4 102.9h.1" fill="none" stroke="#000" stroke-width=".2"/>
<!-- layer: DETAILS -->
<g fill="none" stroke="#000" stroke-width=".25">
<path d="M34.1 14.9a1.09 1.09 0 0 0 .8 .9 3.3 3.3 0 0 1 2.8 3.6 5.3 5.3 0 0 1-2.1 5.2l-1.2 .5M34.2 14.9a.95 .95 0 0 1 .6-1.5 .95 .95 0 0 1 1.1 1.2l-.2 .6M34.2 27.6l.1 .6M34.2 28.2l.4 .6M34.4 25.1l-.2 .2v.5l1.5 1 .4 .8v.7M36.1 28.3a.89 .89 0 0 1-.6 .7 .89 .89 0 0 1-.9-.2M36.1 28.3h.1M34 52.8a1.11 1.11 0 0 0 .7 .9l1.2 .4M34 52.8a.98 .98 0 0 1 .6-1.6 .98 .98 0 0 1 1.1 1.3l-.2 .6M35.9 54.1a2.78 2.78 0 0 1 1.4 1.8M37.3 56l.3 1.4v1.4l-.5 2.1M34 65.8l.1 .6a.95 .95 0 0 0 .9 .9 .95 .95 0 0 0 1-.7"/>
<path d="M35.1 64.7l.7 .8 .2 1M36 66.5h.1M37.1 60.9a4.6 4.6 0 0 1-3 2.4l-.2 .3 .1 .4 1.2 .7M31.7 91.5a.96 .96 0 0 0 .6 1.3l1.6 .4 .3 .3v11.7l-.3 .3M33.9 90.9v.3l-.4 .3M33.9 90.6a.92 .92 0 0 0-.8-.7 .92 .92 0 0 0-.9 .5l-.5 1.1M33.9 90.7v.2M32.1 104.9v.2l.5 .3 1.3 .1M32.8 103.8l-.1-.1a.58 .58 0 0 0-.6 .6v.6M32.8 103.8l.2 .3"/>
</g>
<!-- layer: TITLE BLOCK -->
<g fill="none" stroke="#000" stroke-width=".25">
<path d="M3.2 3.3h272.6v209.4h-272.6zM60.3 3.3v160.7h-57.1M235 8.2h36v10.4h-36zM235 15.1h36M244.5 11.7h26.5M244.5 8.2v10.4M22.8 37.8h17.9M3.2 40.1h57.1M3.2 79.7h57.1M22.8 77.2h17.9M3.2 118.8h57.1M22.8 114.7h17.8"/>
<path d="M3.2 126.8h57.1M3.2 131h57.1M3.2 122.7h57.1M28.4 122.7v41.3M29.5 131.9h2.4v2.4h-2.4zM29.5 136.1h2.4v2.3h-2.4zM29.5 140h2.4v2.3h-2.4zM3.2 143.3h57.1M3.2 147.5h57.1M29.5 149h2.3v2.3h-2.3zM29.5 152.9h2.3v2.3h-2.3zM29.5 156.8h2.3v2.3h-2.3z"/>
<path d="M29.5 144.3h2.4v2.3h-2.4zM41.7 144.3h2.4v2.3h-2.4zM29.5 160.7h2.3v2.3h-2.3zM3.2 196.3h167.8M3.2 192.1h167.8v20.6M29.6 192.1v20.6M71.1 192.1v20.6M90.3 192.1v20.6M3.2 208.6h67.9M3.2 204.4h67.9M3.2 200.4h67.9M209.6 207h43.2"/>
<path d="M230.9 201.3v11.4M252.8 201.3v11.4M275.8 201.3h-66.2v11.4"/>
</g>
<!-- layer: 0 -->
<path d="M257.8 11.7v6.9" fill="none" stroke="#000" stroke-width=".25"/>
<text font-size="7.2" x="227.2" y="195.5">RAPIDSLAT</text>
<g font-size="2.4">
<text x="245.7" y="11.1">STANDARD MAX. VALUES</text>
<text x="236.6" y="12.7">MODEL</text>
<text x="238.1" y="17.8">611</text>
<text x="248.1" y="14.4">WIDTH</text>
<text x="250.5" y="17.8">30'</text>
<text x="260.7" y="14.4">HEIGHT</text>
<text x="263.8" y="17.8">20'</text>
<text x="22.8" y="37.3">C-187 SLAT DETAIL</text>
<text x="22.8" y="76.8">C-275 SLAT DETAIL</text>
<text x="22.8" y="114.3">F-265 SLAT DETAIL</text>
<text x="7.6" y="125.6">OPENING WIDTH</text>
<text x="26.1" y="121.4">OPTIONS</text>
<text x="7.6" y="129.8">OPENING HEIGHT</text>
<text x="7.9" y="133.9">SLAT OPTIONS</text>
<text x="32.9" y="134">C-187</text>
<text x="32.8" y="142">F-265</text>
<text x="32.9" y="138.1">C-275</text>
<text x="7.5" y="146.3">GUIDE OPTIONS</text>
<text x="32.9" y="146.3">E GUIDE</text>
<text x="45.2" y="146.3">Z GUIDE</text>
<text x="7.5" y="150.6">HOOD OPTIONS</text>
<text x="32.7" y="154.9">INTERIOR ROUND</text>
<text x="32.8" y="151.1">INTERIOR OCTOGON</text>
<text x="32.7" y="158.8">INTERIOR SQUARE</text>
<text x="32.7" y="162.7">EXTERIOR SLOPED</text>
<text x="8.4" y="195.2">COMPONENT</text>
<text x="42.9" y="195.1">MATERIAL</text>
<text x="73.7" y="195">OPERATION</text>
<text x="91.7" y="195.2">NOTES:</text>
<text x="11.4" y="203.2">CURTAIN</text>
<text x="13" y="199.2">HOOD</text>
<text x="36.9" y="199.1">24 GA. GALVANIZED STEEL</text>
<text x="45.2" y="203.3">ALUMINUM</text>
<text x="72.8" y="201.7">MOTOR LH 460V</text>
<text x="91.8" y="199.1">1. WINDLOAD 20 P.S.F</text>
<text x="210.4" y="203.6">DWG. NO.</text>
<text x="221.7" y="199.8">611 ADVANCED ROLLING STEEL SERVICE DOOR</text>
<text x="231.4" y="203.4">DATE:</text>
<text x="12.2" y="207.3">GUIDES</text>
<text x="43.3" y="207.2">STEEL ANGLES</text>
<text x="71.8" y="204.5">3-PHASE 60HZ VIA</text>
<text x="73" y="207.3">TRANSFORMER</text>
<text x="210.3" y="209.1">SHEET</text>
<text x="231.6" y="209">BY:</text>
<text x="9.8" y="211.5">BOTTOM BAR</text>
<text x="43.1" y="211.6">STEEL ANGLES</text>
<text x="71.9" y="210.2">(456-495V RANGE)</text>
</g>
<text font-size="2.2" x="260.1" y="192.7">®</text>
<g font-size="2.1">
<text x="25.7" y="12.5">17/32&quot;</text>
<text x="26.3" y="20.9">1 7/8&quot;</text>
<text x="26.7" y="50.7">7/8&quot;</text>
<text x="25.6" y="60.1">2 3/4&quot;</text>
<text x="24.5" y="90.1">5/8&quot;</text>
<text x="25.6" y="98">2 5/8&quot;</text>
</g>
<g font-size="2">
<text x="144.2" y="37.4">TRANSFORMER (14&quot; X 16&quot;)</text>
<text x="232.2" y="36.6">PROJECTION</text>
<text x="102.8" y="48.3">1'-6&quot;</text>
<text x="152.3" y="48.8">B</text>
<text x="171.5" y="48.3">1'-0&quot;</text>
<text x="244.5" y="48.3">1 1/2&quot;</text>
<text x="73.7" y="60.1">JUNCTION</text>
<text x="79.3" y="62.5">BOX</text>
<text x="79.7" y="70.3">HAND CHAIN</text>
<text x="237.5" y="66.5">6&quot;</text>
<text x="95.1" y="77.9">2'-0&quot;</text>
<text x="93.7" y="80.2">(REF)</text>
<text x="69.7" y="86.7">THREE PHASE</text>
<text x="70" y="89.1">CONTROLLER</text>
<text x="253.8" y="88.9">HEIGHT</text>
<text x="254.4" y="86.5">TOTAL</text>
<text x="74" y="91.5">(14&quot; X 16&quot;)</text>
<text x="243.1" y="92.8">OPENING</text>
<text x="243.9" y="95.2">HEIGHT</text>
<text x="80.4" y="107.7">5'-0&quot;</text>
<text x="87.6" y="105.6">REQUIRED</text>
<text x="87.6" y="103.2">6&quot; CLEARANCE</text>
<text x="79.5" y="110.1">(REF.)</text>
<text x="100.6" y="120.8">A</text>
<text x="176.1" y="120.8">A</text>
<text x="69.3" y="131.9">(ALSO SERVES AS WEATHERSTRIPPING)</text>
<text x="71.6" y="129.5">WIRELESS MONITORED SAFETY EDGE</text>
<text x="152.3" y="127.4">B</text>
<text x="234.7" y="129.7">FINISHED FLOOR</text>
<text x="136.5" y="139.6">ELEVATION</text>
<text x="210.9" y="139.4">SECTION B-B</text>
<text x="210.6" y="148.5">MIN.</text>
<text x="211.4" y="145.6">PROJECTION</text>
<text x="220" y="148.5">MAX.</text>
<text x="208.5" y="150.9">12&quot; X 14&quot;</text>
<text x="218.3" y="150.9">26&quot; X 28&quot;</text>
<text x="93.7" y="161.9">5 13/16&quot;</text>
<text x="115" y="167">1/2&quot;</text>
<text x="164.3" y="167.4">1/2&quot;</text>
<text x="133.4" y="169.9">OPENING WIDTH</text>
<text x="179.2" y="169.9">4 1/2&quot;</text>
<text x="135.6" y="177.8">SECTION A-A</text>
</g>
</svg>
